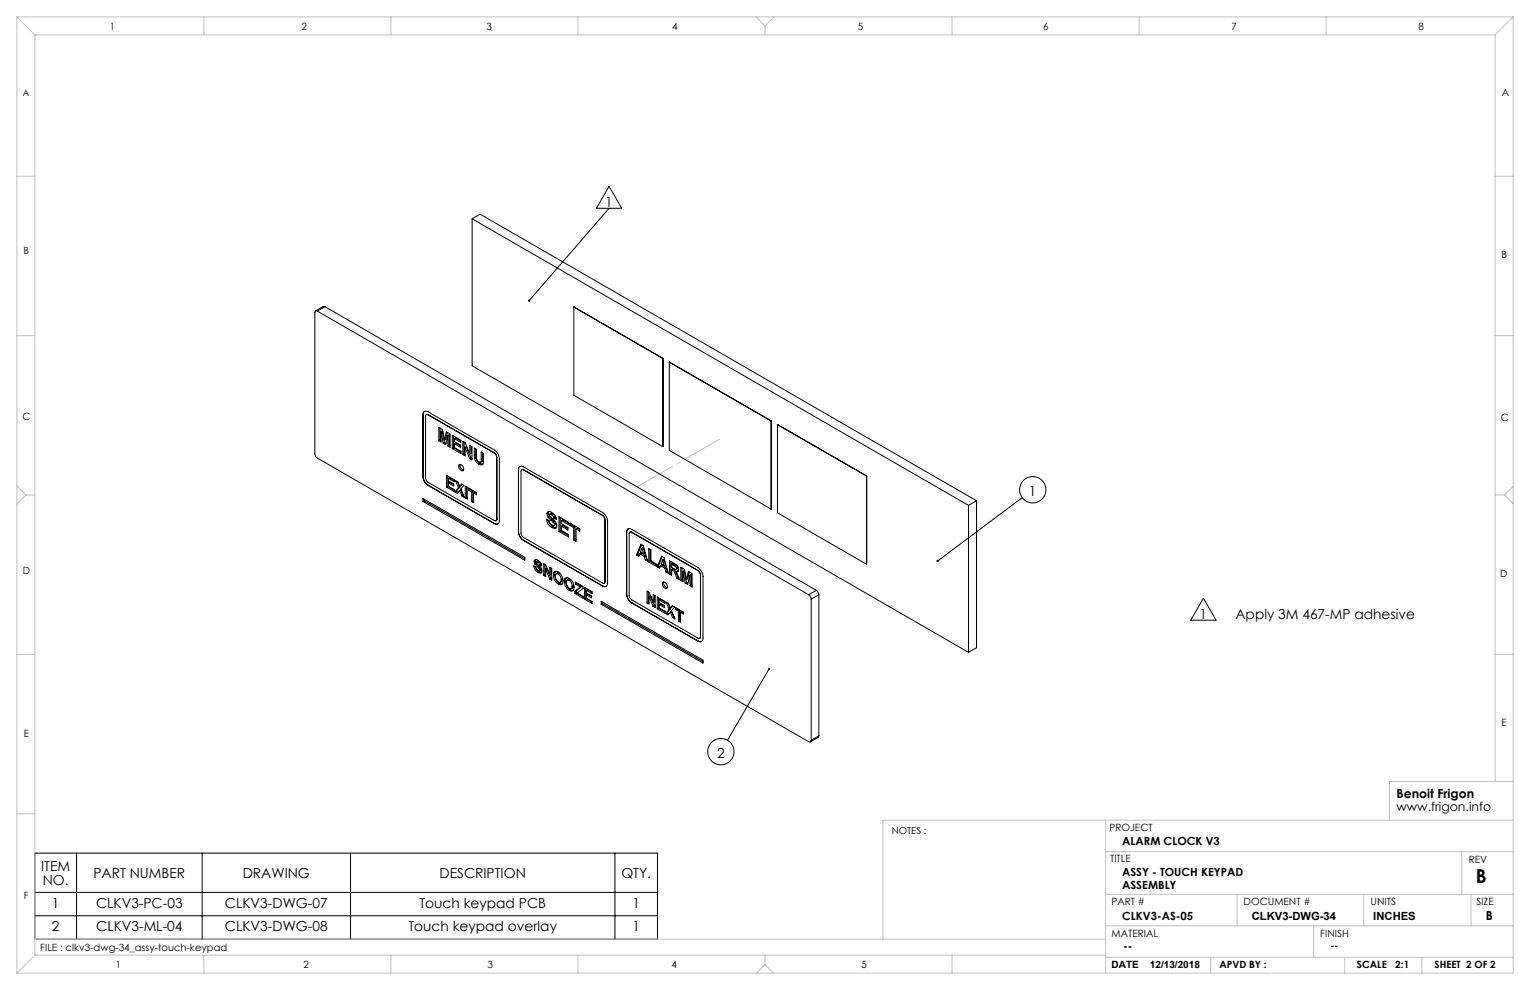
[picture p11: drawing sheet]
<svg xmlns="http://www.w3.org/2000/svg" width="432mm" height="279mm" viewBox="0 0 432 279" stroke-linecap="round" stroke-linejoin="round" font-family="sans-serif">
<g fill="none" stroke="#000" stroke-width=".28">
<path d="M171.9 52.6l3.6 6.2h-7.2zM171.9 58.8l-22.6 26M133.2 61.8l2.3-1.3 140.1 80.8M133.2 61.8l140.1 80.8M133.2 61.8v41.4l140.1 80.9M89.6 87.8a.44 .44 0 0 0-.5 0 .44 .44 0 0 0-.3 .4v39.8l.6 1.2 138.8 80.1a.44 .44 0 0 0 .5 .1 .44 .44 0 0 0 .2-.5M89.6 87.8l138.6 80M91.7 86.6l-.5-.1-2.1 1.3M91.7 86.6l-2.1 1.2M91.7 86.6l138.7 80M161.9 86.7l25.2 14.5M161.9 86.7v24.9l25.2 14.5"/>
<path d="M119.4 117a.88 .88 0 0 1 .4-.9 .88 .88 0 0 1 1 .1l18.7 10.8a3.2 3.2 0 0 1 1.4 2.5v17.4a.88 .88 0 0 1-.4 .9 .88 .88 0 0 1-1-.1M119.4 117v17.5M119.4 117h.1M119.8 116.1l-.4 .9M119.8 116.1h.1M120.3 117h.5M120.3 117h.1M120.8 117a.44 .44 0 0 0-.5 0 .44 .44 0 0 0-.2 .5v17.4l.3 .9 19.1 11.1a.44 .44 0 0 0 .5 .1 .44 .44 0 0 0 .2-.5M120.8 117l18.7 10.8M120.8 117h.1M187.1 101.2h.1M187.1 101.2v24.9"/>
<path d="M188.9 102.2l28.8 16.6M188.9 102.2l28.7 16.6M188.9 102.2v24.9l28.7 16.6M217.6 118.8v24.9M217.7 118.8l-.1 24.9M217.7 118.8h-.1M219.4 119.8l25.2 14.5M219.4 119.8l25.2 14.6M219.4 119.8v24.9l25.2 14.5M119.4 134.5a3.2 3.2 0 0 0 1.4 2.5M119.4 134.5h.1M120.8 137l18.7 10.7"/>
<path d="M120.8 137h.1M124.2 124.2l.3 .1M124.2 120.9v3.3M124.2 124.2l-.4 .2M124.5 121.8v2.9l-.7-.3M124.5 121.8l.6 3.3M124.5 121.8l.3-.2 .6 3.3M125.4 124.1l.6-2.2 1 .6v3.7l-.6-.3M125.4 124.1l-.5-2.8-1.1-.6v3.7M125.4 124.9l.5 .2M125.4 124.9l-.3 .2M126.2 122l-.4 1.9-.4 .2"/>
<path d="M126.4 122.9l-.6 2.6-.7-.4M126.4 122.9v3M126.4 122.9l.3-.2 .1 3M126.4 137.3l1.8 1M126.4 134.4v2.9M126.4 137.3l-.4 .2M126.6 135l1.6 .9v-.5l-2.2-1.2v3.3M126.6 136.3v.9l1.6 1v.5l-2.2-1.2M126.6 135v.8l1.5 .8v.6l-1.5-.9M126.6 135l.3-.2 1.3 .7M126.6 136.3l.3-.2 1.2 .6M126.8 125.7l.2 .1"/>
<path d="M126.8 125.7l-.4 .2M128 126.4l2.1 1.2M128 123.1v3.3M128 126.4l-.3 .2M128.3 125.3v1l1.8 1.1v.6l-2.4-1.4M128.3 123.8l1.8 1.1v-.7l-2.4-1.3v3.7M128.3 123.8v.9l1.6 .9v.6l-1.6-.9M128.3 125.3l.3-.2 1.3 .7M128.3 123.8l.3-.2 1.5 .9M128.8 138.6l.5 .3M128.8 138.6l-.4 .2M129.1 135.9l.7 1.6"/>
<path d="M129.4 137.7l-1 1.1M129.6 131.1a1.17 1.17 0 0 1 1.1 1.8 1.17 1.17 0 0 1-1.1-1.8zM129.7 138.4l-.6 .8-.7-.4M129.7 137.3l.6-.7 .6 .4-.9 1 1 2.4-.6-.4M129.7 137.3l-.5-1.3-.7-.4 .9 2.1M129.7 138.4l.7 1.6M129.7 138.4l.4-.2 .6 1.6M129.8 137.5l-1 1.1M129.8 137.5l-.4 .2M129.9 131.1a1.38 1.38 0 0 0 .9 1.6M130.4 136.7l-.7 .6M130.7 139.8h.1"/>
<path d="M130.7 139.8l-.3 .2M131 128.1l.3 .2M131 124.8v3.3M131 128.1l-.4 .2M131.3 126.3v2.4l-.7-.4M131.3 126.3l1.2 3.1M131.3 126.3l.3-.3 1.3 3.2M131.3 137.2l.6 .3v3.3l-.6-.3zM131.7 137.4v2.9M132.3 138.3l.8 .5M132.3 138.3v-.5l2.2 1.2v.6l-.8-.5M132.6 128.2v-2.5l.6 .4v3.7l-.7-.4"/>
<path d="M132.6 128.2l-1.3-3.2-.7-.4v3.7M132.6 138.1l.9 .5M132.6 138v.1M132.6 138.1l-.3 .2M132.9 129.2l.3 .2M132.9 129.2l-.4 .2M132.9 125.9v2l-.3 .3M133.1 138.8v2.8M133.5 138.6v2.8M133.5 138.6l-.4 .2M133.7 139.1v2.8l-.6-.3M133.7 139.1l.3-.2 .5 .3"/>
<path d="M133.9 128.4v1M133.9 128.4v-2l.6 .4v2a1.18 1.18 0 0 0 1.2 1.6l.1-.8M133.9 129.4a2.37 2.37 0 0 0 1.3 1.6M134.2 128.2l.1 1M134.2 126.7v1.5M134.2 128.2l-.3 .2M134.3 129.2a2.37 2.37 0 0 0 1.2 1.6M134.3 129.2l-.4 .2M135.5 130.8l.8 .2M135.5 130.8l-.3 .2M135.8 129.6v-2l.6 .3a5 5 0 0 1-.2 3.3l-1-.2M136.2 129.4l-.1 .8-.5 .3"/>
<path d="M136.2 127.8v1.6M136.2 129.4l-.4 .2M139.5 127.8l.5 .6 .2 .7M139.5 127.8h.1M140.2 129.1v17.4M140.2 129.1h.1M146.3 132.6a.88 .88 0 0 1 .4-.9 .88 .88 0 0 1 1.1 .1l22.2 12.8a3.2 3.2 0 0 1 1.5 2.5v17.4a.88 .88 0 0 1-.5 1 .88 .88 0 0 1-1-.1M146.3 132.6v17.4M146.3 132.6h.1M146.7 131.7l-.4 .9M146.7 131.7h.1M147.3 132.5l.5 .1"/>
<path d="M147.3 132.5h.1M147.8 132.6a.44 .44 0 0 0-.5-.1 .44 .44 0 0 0-.3 .5v17.4l.4 .9 22.6 13.2a.44 .44 0 0 0 .5 .1 .44 .44 0 0 0 .2-.5M147.8 132.6l22.2 12.9M147.8 132.6h.1M187.1 126v.1M244.6 134.4v24.8M244.6 134.3v24.9M244.6 134.3v.1M119.4 140.7l28.7 16.6v.8l-28.7-16.6zM119.7 141.3l28.4 16.4M119.7 140.9v.4M119.7 141.3l-.3 .2"/>
<path d="M131.7 140.3l.2 .1M131.7 140.3l-.4 .2M133.5 141.4l.2 .1M133.5 141.4l-.4 .2M139.5 147.7l1 .1M139.5 147.7h.1M140 147h.1M140.2 146.5l-.2 .5M140.2 146.5h.1M140.5 147.8h.1M146.3 150a3.2 3.2 0 0 0 1.5 2.5M146.3 150h.1"/>
<path d="M147.8 152.5l22.2 12.9M147.8 152.5h.1M150.8 158.4l.1-.4a1.63 1.63 0 0 1 2 1.7l-.6-.3M150.8 158.4l.2 .8M151 159.2l.7 .7M151.1 159.9l.2 .6 .9 .8M151.1 158.2l.3 .8M151.1 158.2l-.3 .2M151.2 157.9l-.1 .3M151.4 159l.6 .7M151.4 159l-.4 .2M151.4 158.6l-.1 .2a3.4 3.4 0 0 1 1.6 2.7l-.4 .3-.7-.3"/>
<path d="M151.4 158.6l.4 .1M151.7 159.9l.4 .5M151.7 158.4l-.3 .2M151.8 158.7l.5 .7M152 159.7l.5 .5M152 159.7l-.3 .2M152.1 158.5l.6 .7M152.1 158.5l-.3-.2-.4 .3M152.1 158.5l-.3 .2M152.7 159.2l.1 .1M152.7 159.2l-.4 .2M153.8 159.3v2.9"/>
<path d="M154.4 145l.1-.5a2.04 2.04 0 0 1 2.5 2.1l-.7-.4M154.4 145l.3 1M154.7 146.8a2.69 2.69 0 0 0 1.4 1.9M154.7 146l.8 .9M154.7 144.8l.4 1M154.7 144.8l-.3 .2M154.9 144.3l-.2 .5M155.1 145.8l.8 .9M155.1 145.8l-.4 .2M155.2 145.1l-.1 .4 .5 .6a2.3 2.3 0 0 1 1.3 3l-.3 .1-.9-.3M155.2 145.1l.5 .2M155.5 144.9l-.4 .3"/>
<path d="M155.5 146.9l.6 .5M155.7 145.3l.4 .3 .2 .6M155.9 146.7l.6 .5M155.9 146.7l-.4 .2M156 145.1l.4 .3 .3 .6M156 145.1l-.5-.2-.3 .2M156 145.1l-.3 .2M156.1 148.7l.9 .2M156.1 148.7l-.4 .2M156.1 147.4l.4 .6M156.5 148l-.2 .3-.6-.1-.5-.5-.3-.8-.7-.3a2.82 2.82 0 0 0 1.5 2.3M156.5 147.2l.3 .6"/>
<path d="M156.5 147.2l-.4 .2M156.7 146l.2 .2M156.7 146l-.4 .2M156.8 147.8l-.5 .5M156.8 147.8l-.3 .2M158.1 149.8l2.4 1.3M158.1 146v3.8M158.1 149.8l-.4 .2M158.4 146.9l2 1.2v-.7l-2.7-1.6v4.2M158.4 148.5v1.2l2.1 1.2v.6l-2.8-1.5M158.4 146.9v.9l1.9 1.1v.7l-1.9-1.1M158.4 146.9l.4-.2 1.6 .9"/>
<path d="M158.4 148.5l.4-.2 1.5 .9M160.8 148.3l1.1 .6M160.8 148.3v-.7l2.8 1.6v.7l-1-.6M161.2 148.1l1 .6M161.2 147.8v.3M161.2 148.1l-.4 .2M161.9 148.9v3.5M162.2 148.7v3.5M162.2 152.2l.4 .2M162.2 148.7l-.3 .2M162.2 152.2l-.3 .2M162.6 149.3v3.5l-.7-.4"/>
<path d="M162.6 149.3l.3-.2 .7 .4M170 145.5l.5 .5 .3 .7M170 145.5h.1M170.8 146.7l-.1 17.4M170.8 146.7h-.1M176.9 150.2a.88 .88 0 0 1 .4-.9 .88 .88 0 0 1 1 .1l18.7 10.8a3.2 3.2 0 0 1 1.4 2.5v17.4a.88 .88 0 0 1-.4 .9 .88 .88 0 0 1-1-.1M176.9 150.2v17.4M176.9 150.2h.1M177.3 149.3l-.4 .9M177.3 149.3h.1M177.8 150.2h.5M177.8 150.2h.1"/>
<path d="M178.3 150.2a.44 .44 0 0 0-.5 0 .44 .44 0 0 0-.2 .4v17.5l.3 .8 19.1 11.2a.44 .44 0 0 0 .5 0 .44 .44 0 0 0 .2-.4M178.3 150.2l18.7 10.8M178.3 150.2h.1M179.7 156.6l1.2-3 .6 .4 1.3 4.4-.7-.4M180 156.4l.4 .3M180 156.4l-.3 .2M180.6 156.3l-.3 .7-.6-.4M180.6 156.3l1.2 .7M180.6 156.3l.3-.2 1.3 .7M181.1 153.7l-1.1 2.7M181.2 154.7l-.4 1.1 .8 .5M181.2 154.7l.4 1.6"/>
<path d="M181.2 154.7l.4-.2 .4 1.6-.4 .2M181.8 157l.3 1M182.2 156.8l.3 1M182.2 156.8l-.4 .2M182.5 157.8l.1 .1M182.5 157.8l-.4 .2M183.1 154.9l.6 .3v3.1l1.7 1v.6l-2.3-1.3zM183.5 158.4l1.9 1.1M183.5 155.1v3.3M183.5 158.4l-.4 .2M185.5 160l1.2-3 .7 .3 1.2 4.5-.7-.4M185.9 159.8l.4 .2"/>
<path d="M185.9 159.8l-.4 .2M186.4 159.7l-.2 .7-.7-.4M186.4 159.7l1.3 .7M186.4 159.7l.4-.2 1.2 .7M186.9 157.1l-1 2.7M187.1 158.1l-.5 1.1 .9 .4M187.1 158.1l.4 1.5M187.1 158.1l.3-.3 .4 1.6-.3 .2M189.3 158.4v3.4M189.6 159.2v.9l1 .6 .3-.2M189.6 159.2l.3-.2 .5 .3M189.6 159.2l.5 .3"/>
<path d="M190.1 159.5l.5 .3M190.4 159.3l.5 .3M190.4 159.3l-.3 .2M190.6 159.8l.3 .7M190.9 159.6l.4 .6M190.9 159.6l-.3 .2M273.3 142.6v41.5M275.6 141.3l-2.3 1.3M275.6 141.3v41.5l-2.3 1.3M288.5 140.4l-23.9 17.9M152.1 160.4l.3 .5M152.2 161.3l.7 .3"/>
<path d="M152.2 161.3l-.4 .2M152.4 160.9l-.1 .2-.5-.1-.4-.4-.2-.6-.6-.3a2.25 2.25 0 0 0 1.2 1.8M152.5 160.2l.3 .5M152.5 160.2l-.4 .2M152.8 160.7l-.5 .4M152.8 160.7l-.4 .2M153.4 162.4v-3.3l.6 .3 1.5 3.8M153.8 162.2l.2 .1M153.8 162.2l-.4 .2M154 160.6v2.1l-.6-.3M154 160.6l1.1 2.8M154.4 160.4l-.4 .2"/>
<path d="M155.5 163.2l.2 .1M155.5 163.2l-.4 .2M155.5 160.3v1.8l-.3 .2v-2.2l.5 .3v3.3l-.6-.3M156.2 162.4a2.84 2.84 0 0 0 1.4 2.5M156.3 161.6a.79 .79 0 0 1 1.3-.2 2.5 2.5 0 0 1 .9 3.6l-.9-.1M156.3 161.6l-.1 .8M156.3 161.6l.4-.2-.1 .8M156.6 162.2l.4 1.4M156.6 162.2l-.4 .2M157.1 163.9l.8 .7M157.4 161.8h.5l-.3 .2M157.4 161.7l-.4 .3"/>
<path d="M157.6 162a1.76 1.76 0 0 1 .8 1.6M157.6 162l-.4-.1a1.55 1.55 0 0 0 .8 2.5l.2-.2 .2-.6M157.9 164.6l.8 .2M157.9 164.6l-.3 .3M158.4 163.6l.3-.2-.2 .7M158.5 164.1l-.4 .3M159.3 164.2a2.84 2.84 0 0 0 1.4 2.4M159.4 163.4a.79 .79 0 0 1 1.3-.2 2.5 2.5 0 0 1 .9 3.6l-.9-.2M159.4 163.4l-.1 .8M159.4 163.4l.4-.2-.1 .8M159.7 164l.4 1.4M159.7 164l-.4 .2"/>
<path d="M160.2 165.7l.8 .7M160.5 163.5l.5 .1-.3 .2M160.5 163.5l-.4 .2M160.7 163.8a1.76 1.76 0 0 1 .8 1.6M160.7 163.8l-.4-.1a1.55 1.55 0 0 0 .8 2.5l.2-.2 .2-.6M161 166.4l.7 .2M161 166.4l-.3 .2M161.5 165.4l.3-.2-.2 .7M161.6 165.9l-.4 .3M162.2 166.9v.6M162.4 164.8v-.5l2.1 1.2v.6l-1.6 1.2 1.7 1v.5l-2.4-1.3M162.4 164.8l1.4 .9"/>
<path d="M162.6 167.3l-.4 .2M162.6 166.7l-.4 .2M162.6 167.3l2 1.1M162.6 166.7v.6M162.8 164.6l1.4 .9M162.8 164.5v.1M162.8 164.6l-.4 .2M163.8 165.7l-1.6 1.2M164.2 165.5l-1.6 1.2M164.2 165.5l-.4 .2M165.3 166v2.9M165.3 168.9l1.8 1"/>
<path d="M165.3 168.9l-.4 .2M165.5 166.6l1.6 .9v-.5l-2.2-1.3v3.4M165.5 167.9v.9l1.6 1v.5l-2.2-1.2M165.5 166.6v.7l1.5 .9v.5l-1.5-.8M165.5 166.6l.3-.2 1.3 .7M165.5 167.9l.3-.2 1.2 .6M169.7 169.7l28.7 16.6v.8l-28.7-16.6zM170 170.3l28.4 16.4M170 169.9v.4M170 170.3l-.3 .2M170 165.4l1 .1M170 165.4h.1"/>
<path d="M170.5 164.6h.1M170.8 164.1l-.3 .5M170.8 164.1h-.1M176.9 167.6a3.2 3.2 0 0 0 1.4 2.5M176.9 167.6h.1M178.3 170.1l18.7 10.8M178.3 170.1h.1M183 169.9l.2 .1M183 167v2.9M183 169.9l-.4 .2M183.2 168.3v2.2l-.6-.4M183.2 168.3l1.1 2.8"/>
<path d="M183.2 168.3l.3-.2 1.2 2.8M184.4 170l-1.2-2.8-.6-.4v3.3M184.4 170v-2.2l.5 .3v3.4l-.6-.4M184.7 170.9l.2 .1M184.7 170.9l-.4 .2M184.7 168v1.8l-.3 .2M185.9 171.6l1.8 1M185.9 168.7v2.9M185.9 171.6l-.4 .2M186 169.4l1.6 .9v-.6l-2.1-1.2v3.3M186 170.6v1l1.7 .9v.6l-2.2-1.3M186 169.4v.7l1.5 .8v.6l-1.5-.9"/>
<path d="M186 169.4l.4-.3 1.2 .8M186 170.6l.4-.2 1.1 .7M187.1 164.3a1.17 1.17 0 0 1 1 1.7 1.17 1.17 0 0 1-1-1.7zM187.3 164.2a1.38 1.38 0 0 0 1 1.7M187.7 160.4l.2 1M188 160.2l.3 1M188 160.2l-.3 .2M188.2 173l.5 .3M188.2 173l-.3 .2M188.3 161.2l.2 .1M188.3 161.2l-.4 .2M188.6 170.3l.6 1.5"/>
<path d="M188.6 170.3l-.6-.4 .9 2.1M188.9 172l-1 1.2M189.2 172.7l-.7 .8-.6-.3M189.2 172.7l.6 1.6M189.2 172.7l.3-.2 .7 1.6M189.2 171.8l-1 1.2M189.2 171.8l-.3 .2M189.3 161.8l.3 .1M189.3 161.8l-.4 .2M189.6 160.7v1.6l-.7-.3M189.6 160.7l.1 .1M189.7 160.8l.5 .5 .4 .8"/>
<path d="M189.9 171l-.7 .6 .5-.7 .7 .4-.9 1.1 1 2.3-.7-.4M190.1 160.6l.5 .4 .4 .9M190.1 160.6l-.5 .1M190.1 160.6l-.4 .2M190.2 174.1h.1M190.2 174.1l-.4 .2M190.6 162.1l.5 1.1M190.6 172l.9 .5M190.6 172v-.6l2.3 1.3v.6l-.9-.5M190.7 161.3l1.1 2.3-.7-.4M190.7 161.3l.6 .1a1.61 1.61 0 0 0-1-2.4l-1.4-.8v3.8M191 161.9l.4 1.1"/>
<path d="M191 161.9l-.4 .2M191 171.8l.8 .5M191 171.6v.2M191 171.8l-.4 .2M191.2 160.5l-.4 .2M191.3 160.2l-.1 .3M191.3 160.2l-.4 .3M191.4 163l.2 .1M191.4 163l-.3 .2M191.4 161.2l-.7 .1M191.5 172.5v2.7M191.8 172.3v2.7"/>
<path d="M191.8 175l.2 .2M191.8 172.3l-.3 .2M191.8 175l-.3 .2M192 172.8v2.8l-.5-.4M192 172.8l.4-.2 .5 .3M192.5 160.3v3.3M192.5 163.6l.3 .2M192.5 163.6l-.4 .2M192.8 161.2v3l-.7-.4M192.8 161.2l.6 3.3M192.8 161.2l.3-.2 .6 3.3M193.7 163.5l.6-2.2 1 .6v3.8l-.6-.4"/>
<path d="M193.7 163.5l-.5-2.8-1.1-.6v3.7M193.7 164.3l.5 .3M193.7 164.3l-.3 .2M194.5 161.5l-.4 1.8-.4 .2M194.7 162.3l-.6 2.6-.7-.4M194.7 162.3v3M194.7 162.3l.3-.2 .1 3M195.1 165.1l.2 .1M195.1 165.1l-.4 .2M197 161l.5 .5 .2 .7M197 161h.1M197.7 179.7l-.2 .4"/>
<path d="M197.7 162.2v17.5M197.7 162.2v.1M197.7 179.7h.1M228.2 167.8l.5 .6 .2 .7M228.9 169.1v39.8M230.4 166.6l.5 .5 .2 .7M230.4 166.6l-2.2 1.2M231.1 167.8l-2.2 1.3M231.1 167.8v39.9M339.6 168.8l3.6 6.2h-7.2zM197 180.9l1 .1M197 180.9h.1"/>
<path d="M197.5 180.1h.1M198 181h.1M217.1 188.8l-11.8 20.1M231.1 207.7l-.2 .4-2.2 1.3M231.1 207.7l-2.2 1.2M9.8 240.8h175.8v24.3h-175.8zM9.8 258.5h175.8M9.8 251.8h175.8M21.6 240.8v24.3M57.1 240.8v24.3M98.9 240.8v24.3M173.6 240.8v24.3"/>
<circle cx="291.5" cy="138.2" r="3.7"/>
<circle cx="203.4" cy="212.1" r="3.7"/>
</g>
<path d="M203.1 123.9l-23.3 13.5" fill="none" stroke="#c0c0c0" stroke-width=".28" stroke-dasharray="15.2 1.3 1.3 1.3" stroke-dashoffset="3.7"/>
<g fill="none" stroke="#c0c0c0" stroke-width=".28">
<path d="M4.8 4.8l5 5M4.8 4.8h422.2M4.8 4.8v269.8M9.8 9.8h412.2M9.8 9.8v259.8M57.5 4.8v5M110.3 4.8v5M163.1 4.8v5M213.4 4.8l2.5 2.5M215.9 7.3v2.5M218.4 4.8l-2.5 2.5M268.7 4.8v5"/>
<path d="M321.5 4.8v5M374.3 4.8v5M422 9.8v210.7M427 4.8l-5 5M427 4.8v269.8h-422.2M4.8 49.7h5M422 49.7h5M4.8 94.7h5M422 94.7h5M4.8 137.1l2.5 2.6M7.3 139.7l-2.5 2.6M7.3 139.7h2.5"/>
<path d="M422 139.7h2.6M424.6 139.7l2.4 2.4M427 137.3l-2.4 2.4M4.8 184.7h5M422 184.7h5M4.8 229.7h5M312 231.5v43.1M427 231.5h-177.8v33.6M427 220.5h-34.8v11M312 240.3h115M312 252.4h115M349.1 252.4v8.9"/>
<path d="M384.9 252.4v8.9M412.6 240.3v12.1M415.2 252.4v8.9M9.8 265.1h302.2M9.8 269.6l-5 5M9.8 269.6h302.2M57.5 269.6v5M110.3 269.6v5M163.1 269.6v5M215.9 272.2l-2.4 2.4M215.9 272.2l2.4 2.4M215.9 269.6v2.6"/>
<path d="M268.7 269.6v5M312 270.2h115M312 261.3h115M341.7 270.2v4.4M370.8 261.3v8.9M379.5 270.2v4.4M401.3 270.2v4.4"/>
</g>
<path d="M216.8 188.5a.34 .34 0 0 0 0 .5 .34 .34 0 0 0 .5 0 .34 .34 0 0 0-.1-.5l-.1 .3 .1-.3zM264.4 158.1l-.1 .4 .3-.2-.3 .2a.34 .34 0 0 0 .5 .1 .34 .34 0 0 0 .1-.5 .34 .34 0 0 0-.5 0zM149.1 84.6v.5l.2-.3-.2 .3a.34 .34 0 0 0 .5 0 .34 .34 0 0 0 0-.5 .34 .34 0 0 0-.5 0z" fill="#000"/>
<text font-size="5.4" x="416.5" y="249.1">B</text>
<g font-size="3.9">
<text x="170.8" y="58.4">1</text>
<text x="290.4" y="139.9">1</text>
<text x="338.6" y="174.6">1</text>
<text x="348.7" y="174.7">Apply 3M 467-MP adhesive</text>
<text x="202.4" y="213.8">2</text>
<text x="11.6" y="245.8">ITEM</text>
<text x="12.1" y="249.7">NO.</text>
<text x="26.4" y="247.8">PART NUMBER</text>
<text x="68.5" y="247.8">DRAWING</text>
<text x="124.1" y="247.8">DESCRIPTION</text>
<text x="175.4" y="247.8">QTY.</text>
<text x="14.6" y="256.2">1</text>
<text x="27.1" y="256.2">CLKV3-PC-03</text>
<text x="63.5" y="256.2">CLKV3-DWG-07</text>
<text x="118.4" y="256.2">Touch keypad PCB</text>
<text x="178.5" y="256.2">1</text>
<text x="14.6" y="262.8">2</text>
<text x="27.1" y="262.8">CLKV3-ML-04</text>
<text x="63.5" y="262.8">CLKV3-DWG-08</text>
<text x="115.3" y="262.8">Touch keypad overlay</text>
<text x="178.5" y="262.8">1</text>
</g>
<g font-size="3.5">
<text x="394.1" y="225.3">Benoit Frigon</text>
<text x="394.1" y="228.8">www.frigon.info</text>
<text x="419.3" y="259.7">B</text>
</g>
<g font-size="3.2">
<text x="316.7" y="238.4">ALARM CLOCK V3</text>
<text x="316.7" y="247.3">ASSY - TOUCH KEYPAD</text>
<text x="316.7" y="250.8">ASSEMBLY</text>
<text x="316.7" y="259.7">CLKV3-AS-05</text>
<text x="353.3" y="259.7">CLKV3-DWG-34</text>
<text x="387.6" y="259.7">INCHES</text>
<text x="317" y="268.2">--</text>
</g>
<g font-size="2.8">
<text x="31" y="8.5">1</text>
<text x="85.1" y="8.5">2</text>
<text x="137.3" y="8.5">3</text>
<text x="189.7" y="8.5">4</text>
<text x="242.1" y="8.5">5</text>
<text x="294.4" y="8.5">6</text>
<text x="347.6" y="8.5">7</text>
<text x="400.3" y="8.5">8</text>
<text x="423.8" y="27.2">A</text>
<text x="6.7" y="71.8">B</text>
<text x="423.8" y="72.8">B</text>
<text x="6.4" y="118.6">C</text>
<text x="423.5" y="118.9">C</text>
<text x="6.5" y="162.1">D</text>
<text x="423.4" y="163">D</text>
<text x="6.7" y="207.9">E</text>
<text x="423.7" y="204.9">E</text>
<text x="313.1" y="234.6">PROJECT</text>
<text x="313.3" y="243.2">TITLE</text>
<text x="414.5" y="243.6">REV</text>
<text x="6.7" y="253.8">F</text>
<text x="313.7" y="255.3">PART #</text>
<text x="351" y="255.3">DOCUMENT #</text>
<text x="386.8" y="255.3">UNITS</text>
<text x="416.7" y="255.3">SIZE</text>
<text x="11.4" y="268.4">FILE : clkv3-dwg-34_assy-touch-keypad</text>
<text x="313.7" y="264.6">MATERIAL</text>
<text x="372.6" y="264.5">FINISH</text>
<text x="375.5" y="267.9">--</text>
<text x="32.7" y="273.3">1</text>
<text x="85.7" y="273.3">2</text>
<text x="137.6" y="273.3">3</text>
<text x="189.6" y="273.3">4</text>
<text x="243.2" y="273.2">5</text>
<text x="313.7" y="273.3">DATE</text>
<text x="324.5" y="273.3">12/13/2018</text>
<text x="344.1" y="273.1">APVD BY :</text>
<text x="383" y="273.1">SCALE</text>
<text x="393.8" y="273.1">2:1</text>
<text x="404.9" y="273.1">SHEET 2 OF 2</text>
</g>
<text font-size="2.7" x="251.7" y="235.2">NOTES :</text>
<text font-size="2.5" x="6.4" y="27">A</text>
</svg>
